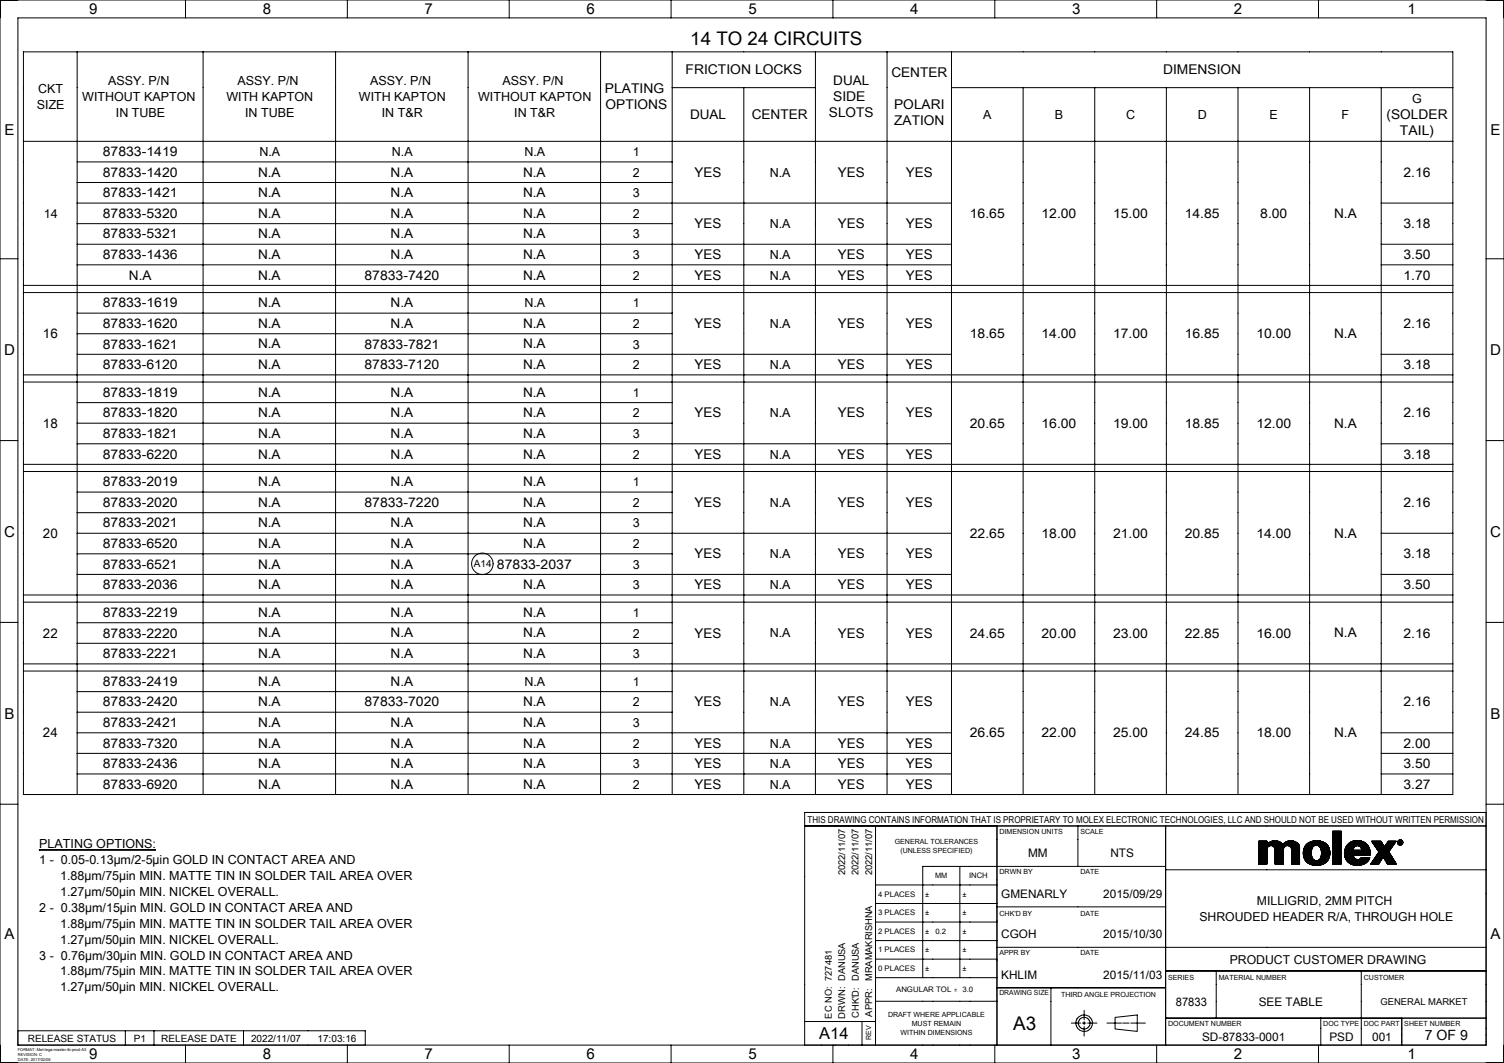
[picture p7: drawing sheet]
<svg xmlns="http://www.w3.org/2000/svg" width="420mm" height="297mm" viewBox="0 0 420 297" stroke-linecap="round" stroke-linejoin="round" font-family="sans-serif">
<g fill="none" stroke="#000" stroke-width=".28">
<path d="M0 0h420v297h-420zM5 5h410v287h-410zM6.5 14.5h399.2v207.5h-399.2zM21.5 14.5v207.5M51.8 0v5M56.7 14.5v207.5M93.7 14.5v207.5M97 0v5M130.7 14.5v207.5M142.2 0v5M167.7 14.5v207.5M187.4 0v5"/>
<path d="M187.7 14.5v207.5M227.7 14.5v207.5M232.6 0v5M247.7 14.5v207.5M265.7 14.5v207.5M277.8 0v5M323 0v5M368.2 0v5M6.5 39.5h399.2M187.7 24.5h40M207.7 24.5v197.5M265.7 24.5h140"/>
<path d="M285.7 24.5v197.5M305.7 24.5v197.5M325.7 24.5v197.5M345.7 24.5v197.5M365.7 24.5v197.5M385.7 24.5v197.5M21.5 45.2h166.2M21.5 51h166.2M21.5 56.7h244.2M385.7 56.7h20M0 72.3h5M6.5 79.7h399.2"/>
<path d="M21.5 62.5h166.2M21.5 68.2h244.2M21.5 74h244.2M385.7 68.2h20M385.7 74h20M415 72.3h5M6.5 81.7h399.2M21.5 99h244.2M21.5 87.5h166.2M21.5 93.2h166.2M385.7 99h20M6.5 104.7h399.2"/>
<path d="M6.5 106.7h399.2M21.5 112.5h166.2M21.5 118.2h166.2M0 123.1h5M6.5 129.7h399.2M6.5 131.7h399.2M21.5 124h244.2M21.5 137.5h166.2M385.7 124h20M415 123.1h5M21.5 143.2h166.2M21.5 149h244.2"/>
<path d="M21.5 154.7h166.2M385.7 149h20M0 173.9h5M6.5 166.2h399.2M6.5 168.2h399.2M21.5 160.5h244.2M21.5 174h166.2M21.5 179.7h166.2M385.7 160.5h20M415 173.9h5M6.5 187.5h399.2M6.5 185.5h399.2"/>
<path d="M21.5 193.2h166.2M21.5 199h166.2M21.5 204.7h244.2M21.5 210.5h244.2M21.5 216.2h244.2M385.7 204.7h20M385.7 210.5h20M385.7 216.2h20M0 224.7h5M11 237.4h32.3v.2h-32.3zM224.7 230.8h190.3M244.5 230.8v61.2"/>
<path d="M301 230.8v11.3M325.5 230.8v53.7h89.5M351.5 237.6l2.3-2.2-2.3 2.3M351.6 235l-.1 .2M351.7 235l-.2 .3M351.9 235l-.4 .4M351.9 235l-.4 .5M352 235l-.5 .6M352.1 235l-.6 .6M352.2 235l-.7 .8M352.3 235l-.8 .9M352.4 235l-.9 .9"/>
<path d="M352.5 235l-1 1.1M352.6 235l-1.1 1.2M352.7 235l-1.2 1.2M352.8 235l-1.3 1.4M352.9 235l-1.4 1.5M353 235l-1.5 1.5M353.1 235l-1.6 1.7M353.3 235l-1.8 1.8M353.4 235l-1.9 2M353.5 235l-2 2.1M353.6 235l-2.1 2.1M353.7 235l-2.2 2.3"/>
<path d="M353.8 235l-2.3 2.3M353.8 237.4a1.14 1.14 0 0 1 1.1-1.1 1.14 1.14 0 0 1 1.2 1.1v4M353.8 237.4v4h-2.3M353.8 239.9l-1.5 1.5M353.8 239.9l-1.6 1.5M353.8 239.7l-1.7 1.7M353.8 239.4l-2 2M353.8 239.3l-2.1 2.1 2.1-2.1M353.8 239.1l-2.3 2.3M353.8 239l-2.3 2.3M353.8 238.8l-2.3 2.4M353.8 238.8l-2.3 2.3"/>
<path d="M353.8 238.7l-2.3 2.3M353.8 238.5l-2.3 2.4M353.8 238.5l-2.3 2.3M353.8 238.4l-2.3 2.3M353.8 238.2l-2.3 2.4M353.8 238.2l-2.3 2.3M353.8 238.1l-2.3 2.3M353.8 238l-2.3 2.3M353.8 237.8l-2.3 2.4 2.3-2.3M353.8 237.7l-2.3 2.3M353.8 237.6l-2.3 2.3M353.8 237.5l-2.3 2.3"/>
<path d="M353.8 237.4l-2.3 2.3M353.8 235.6l-2.3 2.3M353.8 235.5l-2.3 2.4M353.8 235.2l-2.3 2.4M353.8 235.1l-2.3 2.3M353.8 235v.9M353.8 235h-2.3v6.4M353.8 237.3l-2.3 2.3M353.8 235.9l-2.3 2.3M353.8 235.8l-2.3 2.4M353.8 235.7l-2.3 2.3M353.8 237.1l-2.3 2.4"/>
<path d="M353.9 237l-2.4 2.4M353.9 236.9l-2.4 2.4M354.5 235.3l-3 3M354.9 235.1l-3.4 3.4 3.2-3.3M355.1 235.1l-3.6 3.5M355.2 235l-3.7 3.8M355.3 235l-3.8 3.8M355.5 235l-4 3.9M355.6 234.9l-4.1 4.2M355.7 234.9l-4.2 4.2M355.8 234.9l-4.3 4.3M355.9 234.9l-1.5 1.5"/>
<path d="M356 234.9l-1.5 1.4M356.1 234.9l-1.4 1.4M356.2 234.9l-1.4 1.4M356.3 234.9l-1.4 1.4M356.4 234.9l-1.4 1.4M356.4 234.9l-1.3 1.4M356.5 235l-1.3 1.3M356.6 235l-1.3 1.3M356.7 235l-1.3 1.4 1.4-1.4M356.9 235l-1.4 1.4M356.9 235l-1.3 1.5 1.4-1.4M357.1 235.1l-1.5 1.4"/>
<path d="M357.1 235.1l-1.4 1.5M357.2 235.2l-1.4 1.4M357.3 235.2l-1.5 1.5M357.5 235.3l-1.6 1.5M357.5 235.3l-1.5 1.6M357.6 235.4l-1.6 1.6 1.6-1.6M357.7 235.5l-1.7 1.6M357.8 235.5l-1.7 1.7M357.8 235.5l-1.7 1.8M357.9 235.6l-1.8 1.8M358 235.6l-1.9 1.9M358 235.7l-1.9 1.9"/>
<path d="M358 235.7l-1.9 2M358.1 235.8l-2 2M358.1 235.8l-2 2.1M358.2 235.9l-2.1 2.1M358.2 235.9a2.94 2.94 0 0 0-4.4 0M358.4 237.4a1.14 1.14 0 0 1 1.1-1.1 1.14 1.14 0 0 1 1.2 1.1M358.4 237.4v4M358.4 240l-1.5 1.4M358.4 239.9l-1.6 1.5M358.4 239.8l-1.6 1.6M358.4 239.7l-1.8 1.7M358.4 239.4l-2.1 2"/>
<path d="M358.4 239.3l-2.2 2.1M358.4 239.2l-2.2 2.2M358.4 239.1l-2.3 2.3M358.4 239l-2.3 2.4M358.4 238.8l-2.3 2.4 2.3-2.3M358.4 238.7l-2.3 2.4M358.4 238.6l-2.3 2.3M358.4 238.5l-2.3 2.4M358.4 238.4l-2.3 2.4M358.4 238.3l-2.3 2.3M358.4 238.2l-2.3 2.4M358.4 238.1l-2.3 2.4"/>
<path d="M358.4 238l-2.3 2.4M358.4 237.7l-2.3 2.4M358.4 237.6l-2.3 2.4M358.4 237.5l-2.3 2.4M358.4 237.4l-2.3 2.4M358.4 237.3l-2.3 2.4M358.5 237l-2.4 2.6 2.3-2.4M358.6 236.8l-2.5 2.6M358.7 235.5l-2.6 2.6M358.9 235.3l-2.8 2.9M359.2 235.2l-3.1 3.1M359.3 235.1l-3.2 3.3"/>
<path d="M359.5 235.1l-3.4 3.4M359.7 235l-3.6 3.7 3.6-3.7M359.9 235l-3.8 3.8M360 234.9l-3.9 4M360.1 234.9l-4 4.1M360.2 234.9l-4.1 4.2M360.4 234.9l-4.3 4.3M360.4 234.9l-4.3 4.4M360.5 234.9l-1.5 1.5M360.7 234.9l-1.5 1.4M360.7 237.4v4h2.2M360.7 234.9l-1.3 1.4"/>
<path d="M360.8 234.9l-1.4 1.4M360.9 234.9l-1.4 1.4M361 235l-1.3 1.3 1.4-1.3M361.2 235l-1.4 1.3M361.2 235l-1.3 1.3M361.3 235l-1.4 1.3M361.4 235l-1.4 1.4M361.4 235.1l-1.3 1.3M361.5 235.1l-1.3 1.3M361.6 235.1l-1.4 1.4M361.7 235.2l-1.4 1.3M361.7 235.2l-1.4 1.4"/>
<path d="M361.8 235.2l-1.4 1.4M361.9 235.3l-1.5 1.4M361.9 235.3l-1.4 1.5M362 235.3l-1.5 1.5M362 235.4l-1.4 1.5M362.1 235.4l-1.5 1.5M362.2 235.4l-1.6 1.6M362.2 235.5l-1.6 1.6M362.3 235.6l-1.6 1.6M362.4 235.6l-1.7 1.7M362.4 235.7l-1.7 1.8M362.4 235.7a2.94 2.94 0 0 0-4.2 .2"/>
<path d="M362.4 235.7l.5 1.1M362.5 235.7l-1.8 1.8M362.5 235.8l-1.8 1.8M362.6 235.8l-1.9 1.9M362.6 235.8l-1.9 2M362.6 235.9l-1.9 2M362.7 236l-2 2M362.7 236l-2 2.1M362.8 236.1l-2.1 2.1M362.8 236.2l-2.1 2.1M362.8 236.2l-2.1 2.2M362.8 236.3l-2.1 2.2"/>
<path d="M362.9 236.4l-2.2 2.2M362.9 236.5l-2.2 2.2M362.9 236.6l-2.2 2.2M362.9 236.7l-2.2 2.2M362.9 236.8v4.6M362.9 239.9l-1.5 1.5M362.9 239.8l-1.6 1.6M362.9 239.7l-1.7 1.7M362.9 239.6l-1.8 1.8M362.9 239.5l-1.9 1.9M362.9 239.4l-2 2M362.9 239.3l-2.1 2.1"/>
<path d="M362.9 239.2l-2.2 2.2M362.9 239.1l-2.2 2.2M362.9 238.8l-2.2 2.5M362.9 238.7l-2.2 2.3M362.9 238.6l-2.2 2.3M362.9 238.5l-2.2 2.3M362.9 238.4l-2.2 2.3M362.9 238.3l-2.2 2.3M362.9 238.2l-2.2 2.3M362.9 238.1l-2.2 2.3M362.9 238l-2.2 2.3M362.9 237.9l-2.2 2.3"/>
<path d="M362.9 237.8l-2.2 2.3M362.9 237.7l-2.2 2.3M362.9 237.6l-2.2 2.3M362.9 237.5l-2.2 2.3M362.9 237.4l-2.2 2.3M362.9 237.3l-2.2 2.3M362.9 237.2l-2.2 2.3M362.9 237.1l-2.2 2.3M362.9 237l-2.2 2.3M362.9 237l-2.2 2.2M362.9 236.8l-2.2 2.3M362.9 236.7l-2.2 2.3"/>
<path d="M365 235.8l-.3 .3M365.4 235.5l-1 1M365.5 235.4l-1.2 1.2M365.8 235.3l-1.6 1.5M366 235.2l-1.8 1.8M366.1 235.2l-2 1.9M366.2 238.4l-1.8 1.8M366.2 238.3l-1.8 1.9M366.2 238.5l-1.8 1.8M366.2 238.2l-1.9 1.9M366.2 238.1l-1.9 1.9M366.2 238.6l-1.7 1.8 1.7-1.7"/>
<path d="M366.2 238l-1.9 2M366.2 238.8l-1.6 1.7M366.2 237.8l-1.9 2.1M366.2 237.8l-2 2M366.2 238.9l-1.6 1.6M366.2 239l-1.6 1.6M366.3 237.6l-2.1 2.1M366.3 239l-1.6 1.6M366.3 235.1l-2.2 2.2M366.3 239.1l-1.5 1.6 1.5-1.5M366.3 237.4l-2.2 2.2M366.3 239.3l-1.5 1.5"/>
<path d="M366.3 239.4l-1.3 1.5M366.3 237.2l-2.2 2.3M366.4 237.2l-2.3 2.2M366.4 239.6l-1.4 1.4M366.4 239.6l-1.3 1.4M366.4 237a3.1 3.1 0 0 0 .5 3.3 1.42 1.42 0 0 0 1.5-.1 1.42 1.42 0 0 0 .6-1.4l-.2-1.8M366.4 237a1.26 1.26 0 0 1 1.2-.8 1.26 1.26 0 0 1 1.2 .8M366.4 237l-2.3 2.4M366.4 235.1l-2.4 2.3M366.5 239.7l-1.4 1.3M366.5 235l-2.5 2.5M366.6 236.7l-2.5 2.6"/>
<path d="M366.6 239.9l-1.3 1.2M366.6 240l-1.2 1.2 1.2-1.2M366.7 235l-2.7 2.7M366.8 235l-2.8 2.8M366.9 234.9l-2.9 3M367 234.9l-3 3.1M367.1 234.9l-3.2 3.2M367.2 234.9l-3.3 3.3M367.4 234.9l-3.5 3.4M367.4 234.9l-3.5 3.5M367.5 236.2l1.2-1.2-1.3 1.2M367.6 234.9l-3.7 3.6"/>
<path d="M367.7 234.9l-3.8 3.7M367.7 234.9l-3.7 3.8M367.9 234.9l-3.9 3.9M368 234.9l-4 4M368.1 234.9l-4.1 4.1M368.3 234.9l-4.3 4.3M368.4 234.9l-1.5 1.5M368.5 235l-1.3 1.2M368.6 235l-1.3 1.2M368.8 235l-1.2 1.2M368.9 239.4l2.3-2.3-2.4 2.4M368.9 235.1l-1.2 1.1"/>
<path d="M368.9 235.1l-1 1.1 1.1-1.1M369 239l2.1-2.1-2.2 2.2M369 237.9l1.7-1.7-1.7 1.8M369.1 235.1l-1.1 1.1M369.2 235.1l-1.1 1.1M369.3 235.2l-1.2 1.1M369.3 235.2l-1.1 1.1M369.4 235.2l-1.1 1.1M369.5 235.3l-1.2 1.1M369.5 235.3l-1.1 1.1M369.6 235.3l-1.2 1.2M369.7 235.4l-1.2 1.1"/>
<path d="M369.7 235.4l-1.1 1.2M369.8 235.4l-1.2 1.2M369.9 235.5l-1.3 1.2M369.9 235.5l-1.2 1.3M370 235.5l-1.3 1.3M370.1 235.6l-1.4 1.3M370.1 235.6l-1.3 1.3M370.1 235.6l.8 .9M370.1 235.6a3.9 3.9 0 0 0-6.1 1.9v1.7l.4 1M370.2 235.6l-1.4 1.4M370.2 235.7l-1.4 1.4M370.3 235.7l-1.5 1.4"/>
<path d="M370.3 235.8l-1.4 1.4M370.4 235.8l-1.5 1.5M370.4 235.9l-1.5 1.5M370.5 235.9l-1.6 1.6M370.5 235.9l-1.5 1.7M370.6 236l-1.6 1.6M370.6 236l-1.6 1.7M370.7 236.1l-1.7 1.7M370.8 236.3l-1.8 1.8M370.8 236.3l-1.8 1.9M370.9 236.4l-1.9 1.9M370.9 236.5l-1.9 1.9"/>
<path d="M370.9 236.5l.5 1.6-.1 1.1-.4 1M371 236.6l-2 2M371 236.7l-2 1.9M371 236.7l-2 2.1M371 240l-1.3 1.3M371.1 236.8l-2.1 2.1M371.1 239.8l-1.7 1.7M371.2 237l-2.3 2.3M371.2 239.7l-1.9 1.8M371.2 239.5l-2.1 2.1M371.2 237.2l-2.4 2.5M371.3 237.3l-2.6 2.6"/>
<path d="M371.3 237.4l-4.4 4.3M371.3 239.3l-2.3 2.3M371.3 237.4l-4.3 4.4M371.3 239.2l-2.4 2.4M371.3 239.1l-2.6 2.6M371.3 237.7l-4.1 4.1M371.3 238.9l-2.7 2.8M371.4 237.8l-4 4M371.4 238.9l-2.9 2.8M371.4 237.9l-4 3.9M371.4 238.7l-3.1 3.1M371.4 238l-3.9 3.8"/>
<path d="M371.4 238.1l-3.8 3.7M371.4 238.6l-3.2 3.2M371.4 238.1l-3.7 3.7M371.4 238.5l-3.3 3.3M371.4 238.4l-3.4 3.4M372.2 239.7l2.3-2.2-2.3 2.4M372.2 238.1l2.3-2.3-2.3 2.4M372.2 236.4l2.3-2.3-2.3 2.4M372.2 233.7l1.5-1.5-1.5 1.6M372.2 232.2v.2l.1-.2M372.4 232.2l-.2 .2M372.5 232.2l-.3 .4"/>
<path d="M372.6 232.2l-.4 .5M372.7 232.2l-.5 .5M372.8 232.2l-.6 .7M372.9 232.2l-.7 .8M373 232.2l-.8 .8M373.1 232.2l-.9 1M373.2 232.2l-1 1.1M373.3 232.2l-1.1 1.1M373.4 232.2l-1.2 1.2M373.4 232.2l-1.2 1.3M373.6 232.2l-1.4 1.4M373.9 232.2l-1.7 1.7"/>
<path d="M374 232.2l-1.8 1.8M374 232.2l-1.8 1.9M374.2 232.2l-2 2M374.3 232.2l-2.1 2.1M374.3 232.2l-2.1 2.2M374.5 232.2l-2.3 2.3M374.5 232.2h-2.3v9.2M374.5 232.2v9.2M374.5 240l-1.5 1.4M374.5 239.9l-1.6 1.5M374.5 239.7l-1.7 1.7M374.5 239.7l-1.8 1.7"/>
<path d="M374.5 239.6l-1.9 1.8M374.5 239.4l-2 2M374.5 239.4l-2.1 2M374.5 239.3l-2.2 2.1M374.5 239.1l-2.3 2.3M374.5 239l-2.3 2.4M374.5 238.8l-2.3 2.4M374.5 238.8l-2.3 2.3M374.5 238.7l-2.3 2.4M374.5 238.6l-2.3 2.3M374.5 238.5l-2.3 2.4M374.5 238.4l-2.3 2.4"/>
<path d="M374.5 238.3l-2.3 2.3M374.5 238.2l-2.3 2.4M374.5 238.1l-2.3 2.4M374.5 238l-2.3 2.3M374.5 237.9l-2.3 2.4M374.5 237.8l-2.3 2.4M374.5 237.7l-2.3 2.3M374.5 237.6l-2.3 2.4M374.5 237.3l-2.3 2.4M374.5 237.2l-2.3 2.4M374.5 237.1l-2.3 2.3M374.5 237l-2.3 2.4"/>
<path d="M374.5 236.9l-2.3 2.4M374.5 236.8l-2.3 2.3M374.5 236.7l-2.3 2.4M374.5 236.6l-2.3 2.4M374.5 236.5l-2.3 2.4M374.5 236.4l-2.3 2.4M374.5 236.2l-2.3 2.5 2.3-2.4M374.5 236.1l-2.3 2.4M374.5 236l-2.3 2.4M374.5 235.9l-2.3 2.4M374.5 235.6l-2.3 2.4M374.5 235.5l-2.3 2.4"/>
<path d="M374.5 235.4l-2.3 2.4M374.5 235.3l-2.3 2.4M374.5 235.2l-2.3 2.4M374.5 235.1l-2.3 2.4M374.5 235l-2.3 2.4M374.5 234.9l-2.3 2.4M374.5 234.8l-2.3 2.4M374.5 234.7l-2.3 2.4M374.5 234.5l-2.3 2.5 2.3-2.4M374.5 234.4l-2.3 2.4M374.5 234.4l-2.3 2.3M374.5 234.2l-2.3 2.4"/>
<path d="M374.5 233.9l-2.3 2.4M374.5 233.8l-2.3 2.4M374.5 233.8l-2.3 2.3M374.5 233.6l-2.3 2.4M374.5 233.5l-2.3 2.4M374.5 233.5l-2.3 2.3M374.5 233.3l-2.3 2.4M374.5 233.2l-2.3 2.4M374.5 233.2l-2.3 2.3M374.5 233l-2.3 2.4M374.5 232.9l-2.3 2.4M374.5 232.9l-2.3 2.3"/>
<path d="M374.5 232.7l-2.3 2.4M374.5 232.7l-2.3 2.3M374.5 232.6l-2.3 2.3M374.5 232.4l-2.3 2.4M374.5 232.4l-2.3 2.3M374.5 232.3l-2.3 2.3M375.4 238.7l3.9-3.8-3.9 3.8M375.5 238.8l.4 1.3M375.7 236.9l-.2 1.9M376.8 235.5l-.7 .7M377.2 235.3l-1.3 1.2M377.3 235.2l-1.5 1.5"/>
<path d="M377.5 235.1l-1.8 1.8M377.7 235.1l-2 2M377.8 235l-2.2 2.2M377.9 237.4l-2.2 2.3M377.9 237.5l-2.2 2.3 2.3-2.2M377.9 237.3l-2.2 2.3M377.9 239l-1.6 1.7M377.9 239.1l-1.6 1.6M377.9 235l-2.3 2.3M378 237.2l-2.4 2.4M378 239.2l-1.6 1.6M378 239.3l-1.6 1.5"/>
<path d="M378 237l-2.4 2.5M378 239.4l-1.5 1.5M378.1 236.9l-2.5 2.5M378.1 239.5l-1.5 1.5M378.1 234.9l-2.6 2.6M378.1 237.6l-2.3 2.3M378.1 239.6l-1.4 1.4M378.2 234.9l-2.7 2.7M378.2 236.7a1.14 1.14 0 0 1 1.4-.3 1.14 1.14 0 0 1 .6 1.2h-2.3zM378.2 237.6l-2.4 2.4 2.5-2.4M378.3 239.8l-1.5 1.4M378.3 239.8l-1.3 1.4 1.4-1.3"/>
<path d="M378.3 234.9l-2.8 2.8M378.4 234.9l-2.9 2.9M378.4 237.6l-2.5 2.5M378.5 237.6l-2.6 2.6M378.5 234.9l-3 3.1M378.6 240l-1.6 1.3M378.6 237.6l-2.7 2.6M378.7 234.9l-3.3 3.2M378.7 237.6l-2.7 2.7M378.7 234.8l-3.3 3.3M378.8 237.6l-2.8 2.8M378.9 234.8l-3.5 3.5"/>
<path d="M378.9 237.6l-2.8 2.9 2.9-2.9M379 238.9l2.8-2.8-2.8 2.8M379 234.8l-3.6 3.6M379.1 237.6l-2.9 2.9M379.2 234.8l-3.8 3.8M379.2 237.6l-3 3M379.3 237.6l-3.1 3M379.4 237.6l-1.3 1.3M379.4 234.9l-3.9 3.9M379.5 237.6l-1.4 1.3M379.6 238.9l2.5-2.5-2.5 2.5M379.6 234.9l-4.1 4.1"/>
<path d="M379.7 234.9l-4.2 4.2M379.8 237.6l-1.6 1.3M379.8 234.9l-4.3 4.3M379.9 234.9l-4.4 4.3M379.9 237.6l-1.4 1.3M380 235l-4.4 4.3M380 237.6l-1.3 1.3M380 235l-1.4 1.4M380 236.8l1.3-1.2-1.2 1.3M380.1 235l-1.4 1.4M380.1 237.6l-1.4 1.3M380.1 239.6l-.4 .4-.5 .2"/>
<path d="M380.1 239.6h2.4M380.2 239.6l-.1 .1M380.2 235l-1.4 1.3M380.2 235a3.6 3.6 0 0 0-4.5 1.9M380.2 235a3.7 3.7 0 0 1 2.5 3.9h-4.8a1.27 1.27 0 0 0 1.3 1.3M380.2 239.6l-2.1 2.1M380.2 235l-1.2 1.3M380.3 235.1l-1.3 1.2M380.3 239.6l-2.1 2.1M380.4 235.1l-1.2 1.2M380.5 235.1l-1.2 1.2M380.5 239.6l-2.2 2.1"/>
<path d="M380.5 239.6l-2.1 2.1M380.6 235.2l-1.2 1.1M380.6 239.6l-2.2 2.1M380.7 235.2l-1.2 1.2 1.3-1.2M380.8 239.6l-2.3 2.1M380.8 239.6l-2.1 2.2M380.8 235.3l-1.2 1.1M380.9 235.3l-1.2 1.2 1.3-1.2M380.9 239.6l-2.2 2.2M381 235.4l-1.2 1.1M381.1 239.6l-2.3 2.2M381.1 235.4l-1.2 1.2"/>
<path d="M381.1 239.6l-2.2 2.2M381.1 235.4l-1.2 1.3M381.2 235.5l-1.2 1.3 1.2-1.3M381.2 238.9l1.4-1.3-1.3 1.3M381.2 239.6l-2.2 2.2M381.3 239.6l-2.2 2.2M381.4 235.6l-1.3 1.3M381.4 239.6l-2.2 2.2M381.5 235.7l-1.4 1.3M381.5 235.7l-1.3 1.4M381.5 239.6l-2.2 2.2M381.6 235.8l-1.4 1.4"/>
<path d="M381.6 239.6l-2.2 2.2M381.6 235.8l-1.4 1.6M381.7 239.6l-2.2 2.2M381.8 236l-3 2.9M381.8 239.6l-2.2 2.1M381.9 236.1l-2.8 2.8M381.9 239.6l-2.1 2.1M381.9 236.2l-2.6 2.7M382 236.2l-2.7 2.7M382 236.3l-2.6 2.6M382 239.6l-2.2 2.1M382.1 236.5l-2.4 2.4"/>
<path d="M382.1 239.6l-2.1 2.1M382.2 236.5l-2.4 2.4M382.2 236.6l-2.3 2.3M382.2 239.6l-2.1 2.1M382.2 236.7l-2.1 2.2 2.2-2.2M382.3 236.8l-2.1 2.1M382.3 239.6l-2.1 2M382.3 236.9l-2 2M382.3 236.9l-1.9 2M382.4 237l-1.9 1.9M382.4 237.1l-1.8 1.8M382.4 237.1l-1.7 1.8"/>
<path d="M382.4 239.6l-2 2M382.5 239.8l-1.7 1.6M382.5 237.2l-1.7 1.7M382.5 237.3l-1.6 1.6M382.5 239.6l-2 1.9M382.5 239.6l-1.9 1.9M382.5 237.4l-1.5 1.5M382.5 239.6a3.4 3.4 0 0 1-3.9 2.2M382.5 237.5l-1.4 1.4M382.6 237.7l-1.2 1.2M382.6 237.8l-1.1 1.1M382.6 237.8l-1 1.1"/>
<path d="M382.6 237.9l-.8 1 .9-.9M382.7 238.1l-.8 .8M382.7 238.2l-.7 .7M382.7 238.3l-.6 .6M382.7 238.4l-.5 .5M382.7 238.5l-.4 .4M382.7 238.5l-.3 .4M382.7 238.6l-.2 .3M382.7 238.8v.1M382.7 238.7l-.1 .2 .1-.1M383 235l2.1 3-2.3 3.4M383 235h2.6l1 1.6"/>
<path d="M383.1 235v.1M383.2 235l-.1 .1M383.3 235l-.1 .2 .1-.2M383.4 235l-.2 .2M383.5 235l-.3 .3M383.6 235l-.3 .4M383.7 235l-.4 .4M383.7 236l1.1-1-1.1 1.1M383.8 235l-.4 .5 .4-.5M383.9 235l-.5 .5M384 235l-.6 .6M384.1 236.5l1.5-1.5-1.5 1.6"/>
<path d="M384.1 235l-.6 .7 .7-.7M384.2 236.7l1.5-1.5-1.5 1.6M384.3 235l-.7 .8M384.4 235l-.8 .9M384.4 237.1l1.6-1.5-1.5 1.5M384.5 235l-.9 .9M384.6 235l-.9 1M384.9 235l-1.1 1.1M385 235l-1.2 1.2M385.1 235l-1.2 1.2M385.2 235l-1.3 1.3M385.3 235l-1.3 1.4 1.4-1.4"/>
<path d="M385.5 235l-1.5 1.5M385.7 235.1l-1.5 1.6M385.8 235.3l-1.5 1.5M385.8 235.4l-1.5 1.5M385.9 235.4l-1.5 1.6M385.9 235.5l-1.5 1.5M386 235.7l-1.4 1.6M386.1 239.7l-1.7 1.7M386.1 235.8l-1.5 1.6M386.2 235.9l-1.5 1.5M386.2 239.6l-1.9 1.8M386.2 236l-1.5 1.5 1.5-1.5"/>
<path d="M386.3 236.1l-1.5 1.5M386.3 236.1l-1.5 1.6M386.4 236.2l-1.5 1.5M386.4 236.3l-1.5 1.5M386.4 236.3l-1.4 1.6 1.5-1.5M386.5 236.4l-1.5 1.6M386.5 236.5l-1.5 1.6M386.6 236.6l-1.7 1.7M387.7 235h2.2l-2.1 3 2.1 3.4M387.7 235l-1.1 1.6M387.7 235v.1M387.8 235l-.3 .3"/>
<path d="M387.8 235l-.4 .5M387.9 238l-1.5 1.6 1.5-1.5M387.9 237.9l-1.6 1.6M387.9 238.2l-1.4 1.5M387.9 235l-.8 .9M388 238.2l-1.5 1.5M388 238.3l-1.5 1.5M388 237.7l-1.7 1.7M388 238.3l-1.4 1.6M388.1 235l-1.3 1.3M388.1 238.4l-1.5 1.5M388.1 238.5l-1.5 1.5"/>
<path d="M388.1 235l-1.4 1.5M388.2 238.5l-1.5 1.7M388.2 235l-3.6 3.6M388.3 238.7l-1.5 1.6M388.3 237.3l-4.1 4.1M388.3 238.8l-1.5 1.5M388.3 238.8l-1.4 1.6M388.4 235l-4 4M388.4 238.9l-1.5 1.6M388.4 235l-4.1 4.2M388.4 239l-1.5 1.5M388.5 239l-1.5 1.6"/>
<path d="M388.5 239.1l-1.5 1.5M388.5 235l-4.5 4.5M388.6 236.9l-4.5 4.5M388.6 239.3l-1.5 1.6 1.6-1.6M388.7 235l-4.9 4.9M388.7 239.4l-1.5 1.5M388.7 235l-5 5.1M388.7 239.5l-1.5 1.5M388.7 236.7l-4.7 4.7M388.8 239.5l-1.5 1.6M388.8 239.6l-1.5 1.5M388.8 235l-5.4 5.5"/>
<path d="M388.9 239.8l-1.5 1.6 1.6-1.6M389 235l-5.8 5.8M389 239.9l-1.5 1.5M389 236.3l-5.1 5.1M389 235l-6 6M389.1 235l-6.3 6.4M389.2 235l-6.4 6.4M389.3 235.9l-5.5 5.5M389.3 235l-6.4 6.4M389.4 235.7l-5.7 5.7M389.4 235l-6.4 6.4M389.5 235l-6.3 6.4 6.4-6.4"/>
<path d="M389.7 235.3l-6.1 6.1M389.7 235l-6.4 6.4M390.3 235.4h.1M390.3 235.5h.1M390.3 235.5v.1M390.3 235.6h.1M390.4 235.7h.1M390.4 235.6h-.1M390.4 235.1l-.1 .2M390.4 235.7v.1M390.4 235.8l.1 .1M390.4 235v.1"/>
<path d="M390.5 234.8v.1M390.5 235.9h.1M390.6 235.9v.1M390.6 236h.1M390.7 236h.1M390.7 234.7l-.1 .1M390.7 235h.5M390.7 235v.7M390.7 235.7l.2-.1-.2 .1M390.7 236v.1M390.8 235l-.1 .1M390.8 236l-.1 .1"/>
<path d="M390.8 236.1h.1M390.9 235.2v.2M390.9 235.4h.2M390.9 235.2h.2M390.9 235.7h-.1M390.9 235.6l-.1 .1M390.9 235.3l-.2 .2M390.9 235.2l-.2 .2 .2-.1M390.9 235l-.2 .2M390.9 234.7h-.1M390.9 236.1h.1M390.9 235l-.2 .3"/>
<path d="M391 234.7h-.1M391 236.1h-.1M391 235.4l-.3 .2M391 235l-.1 .2M391 234.7h.1M391 235.5l.3-.3-.2 .3M391.1 235.5h.1M391.1 235.5l-.4 .2M391.1 234.7h-.1M391.1 235.2v.2M391.1 235.4h-.1M391.1 234.7h.1"/>
<path d="M391.1 235.2l.2-.1-.1 .1M391.1 235l-.2 .2M391.2 235.5v.2M391.2 235l.1 .2-.1 .2M391.2 235.7h.2M391.2 235l-.1 .2M391.2 235.4l.1 .1M391.2 235.4l-.1 .1M391.2 234.7h.1M391.2 236.1h-.2M391.3 235.4l-.1 .1M391.3 234.7h.1"/>
<path d="M391.3 235.1l-.1 .2M391.3 235.6v.1M391.3 235.5v.1M391.3 235.6l-.1 .1M391.3 235.5l-.1 .1M391.3 235.7h.1M391.3 235.7h-.1M391.3 235.3l-.1 .1M391.3 236v.1M391.4 235.7h.1M391.4 234.7l-.1 .1M391.4 234.8h.1"/>
<path d="M391.5 234.9h.1M391.6 234.9h-.1M391.6 234.9h.1M391.6 235h.1M391.7 235.7l-.3 .3M391.7 235.1v.1M391.7 235.1h.1M391.7 235.2h.1M391.7 235.3h.1M391.8 235.3l-.1 .1M391.8 235.4l-.1 .3M415 227h-190.3v65"/>
<path d="M415 224.7h5M244.5 247.3h33.9M244.5 252.4h33.9M244.5 257.6h33.9M268 242.1v31.1M278.4 253.4h47.1M325.5 243h89.5M325.5 242.1h-67.8v31.1M351.9 241.4l1.9-1.8-1.8 1.8M353.8 241.4h-.1M353.8 241.3l-.1 .1M353.8 241.2l-.3 .2"/>
<path d="M353.8 241.1l-.3 .3M353.8 240.9l-.4 .5 .4-.4M353.8 240.8l-.6 .6M353.8 240.8l-.7 .6M353.8 240.6l-.8 .8M353.8 240.5l-.9 .9 .9-.9M353.8 240.3l-1.1 1.1M353.8 240.2l-1.2 1.2M353.8 240.2l-1.3 1.2M353.8 240l-1.4 1.4M356.1 241.4h2.3M356.1 240.2l2.3-2.3-2.3 2.4"/>
<path d="M356.5 241.4l1.9-1.8-1.9 1.8M358.1 241.4l.3-.2-.2 .2M358.4 241.4h.1M358.4 241.3l-.1 .1M358.4 241.1l-.4 .3M358.4 240.9l-.5 .5M358.4 240.9l-.6 .5M358.4 240.8l-.7 .6M358.4 240.6l-.8 .8M358.4 240.6l-.9 .8M358.4 240.5l-1 .9M358.4 240.3l-1.1 1.1"/>
<path d="M358.4 240.3l-1.2 1.1M358.4 240.2l-1.3 1.2M358.4 240l-1.4 1.4M362.9 241.4h.1M362.9 241.3l-.1 .1M362.9 241.2l-.3 .2M362.9 241.1l-.3 .3M362.9 241l-.4 .4M362.9 240.9l-.5 .5M362.9 240.8l-.6 .6M362.9 240.7l-.7 .7M362.9 240.5l-.9 .9"/>
<path d="M362.9 240.4l-1 1M362.9 240.3l-1.1 1.1M362.9 240.2l-1.2 1.2M362.9 240.1l-1.3 1.3M362.9 240l-1.4 1.4M365.2 241.1l1.3-1.3-1.3 1.3M365.9 241.5l1.2-1.1-1.1 1.1M366 241.5l1.2-1.1-1.1 1.1M366.7 240.1l-1.2 1.2M366.7 240.1l-1.1 1.2M366.8 240.2l-1.2 1.1M366.9 240.2l-1.2 1.2"/>
<path d="M366.9 240.3l-1.1 1.1M367 240.3l-1.2 1.1M367.1 241.8l4.2-4.2-4.2 4.2M367.3 240.4l-1.1 1.2M367.4 240.5l-1.1 1.1M367.5 240.5l-1.2 1.1M367.6 240.5l-1.2 1.1M367.7 240.5l-1.2 1.2M367.9 241.8l3.5-3.5-3.6 3.5M367.9 240.4l-1.3 1.3 1.2-1.2M368.1 240.4l-1.4 1.3M368.3 240.3l-1.5 1.4"/>
<path d="M370.8 240.3l-.7 .8M370.9 240.2l-1 1M370.9 240.2a4.1 4.1 0 0 1-6.5 0M372.2 241.4h2.3M373.8 241.4l.7-.6-.6 .6M374.5 241.4h.1M374.5 241.4h-.1M374.5 241.3l-.1 .1M374.5 241.2l-.3 .2M374.5 241.1l-.3 .3M374.5 241.1l-.4 .3M374.5 240.9l-.5 .5"/>
<path d="M374.5 240.6l-.8 .8M374.5 240.6l-.9 .8M374.5 240.5l-1 .9M374.5 240.3l-1.1 1.1M374.5 240.3l-1.2 1.1M374.5 240.2l-1.3 1.2M374.5 240l-1.4 1.4M375.9 240.1l1.1 1.2 1.6 .5M376.7 241.1l1.5-1.4-1.4 1.4M377.6 241.5l1.4-1.3-1.4 1.4M378.6 240l-1.4 1.4M378.7 240.1l-1.4 1.3"/>
<path d="M378.8 240.1l-1.5 1.3M378.8 240.1l-1.4 1.4M378.9 240.1l-1.4 1.4M379.2 240.2l-1.5 1.4M379.3 240.2l-1.5 1.4M379.5 240.1l-1.6 1.6 1.5-1.5M379.7 240l-1.7 1.7M382.1 240.6l-.5 .4M382.2 240.4l-.8 .8M382.3 240.1l-1.2 1.2M382.4 240l-1.4 1.4M382.8 241.4h2.2l1.3-2 1.2 2"/>
<path d="M383.4 241.4l6.5-6.4-6.4 6.4M385.1 241.3l-.1 .1M385.2 241.1l-.3 .3M385.4 240.8l-.6 .6 .5-.4M385.6 240.5l-.9 .9M385.7 240.4l-1.1 1M385.9 240l-1.4 1.4M387 240.7l1.6-1.5-1.5 1.6M387.3 241.2l1.6-1.5-1.5 1.5M387.5 241.4h2.4M387.7 241.4l1.4-1.3-1.4 1.3M388 241.4l1.2-1.2-1.2 1.2"/>
<path d="M388.7 241.4l.8-.7-.7 .7M389.1 241.4l.5-.5-.4 .5M389.1 240.1l-1.3 1.3M389.3 240.3l-1.2 1.1M389.3 240.4l-1 1M389.3 241.4l.4-.3-.2 .3M389.4 240.5l-1 .9M389.4 240.6l-.8 .8M389.6 240.8l-.7 .6M389.6 240.9l-.6 .5M389.7 241l-.5 .4M389.7 241l-.4 .4"/>
<path d="M389.8 241.2l-.2 .2M389.8 241.3l-.1 .1M389.9 241.3l-.2 .1M389.9 241.4h.1M244.5 262.8h33.9M244.5 268h33.9M244.5 273.2h33.9M244.5 279.8h33.9M278.4 264.7h136.6M278.4 276h47.1M293.5 276v16M325.5 271.3h89.5"/>
<path d="M339.6 271.3v13.2M380.1 271.3v20.7M5 288h97v4M35 288v4M43 288v4M51.8 292v5M68 288v4M97 292v5M142.2 292v5M187.4 292v5M224.7 285.4h19.8M232.6 292v5"/>
<path d="M240.7 285.4v6.6M277.8 292v5M299.2 285.8h2.6M302.3 285.8h.9M302.7 282.3v2.6M302.7 285.5v.8M302.7 286.8v2.7M303.7 285.8h2.6M309.1 285.8h4.1M311.4 284.3l6.2-.7v4.6l-6.2-.7zM313.5 285.8h1.8M315.8 285.8h4.1"/>
<path d="M323 292v5M325.5 292v-61.2h-47.1v61.2M368.2 292v5M368.8 284.5v7.5M391.4 284.5v7.5"/>
<circle cx="134.7" cy="157.5" r="3"/>
<circle cx="391" cy="235.4" r=".73"/>
<circle cx="391" cy="235.4" r=".7"/>
<circle cx="302.7" cy="285.8" r="2.34"/>
<circle cx="302.8" cy="285.8" r="1.64"/>
</g>
<text font-size="5.3" x="282.9" y="287.8">A3</text>
<text font-size="5.2" x="192.8" y="12.4">14 TO 24 CIRCUITS</text>
<text font-size="4.6" x="228.8" y="290.4">A14</text>
<g font-size="4.2">
<text x="24.9" y="4">9</text>
<text x="73.4" y="4">8</text>
<text x="118.6" y="4">7</text>
<text x="163.8" y="4">6</text>
<text x="209" y="4">5</text>
<text x="254.2" y="4">4</text>
<text x="299.4" y="4">3</text>
<text x="344.6" y="4">2</text>
<text x="393.1" y="4">1</text>
<text x="1.3" y="37.7">E</text>
<text x="416.3" y="37.7">E</text>
<text x="1.1" y="99.2">D</text>
<text x="416.1" y="99.2">D</text>
<text x="1.1" y="150">C</text>
<text x="416.1" y="150">C</text>
<text x="1.3" y="200.8">B</text>
<text x="416.3" y="200.8">B</text>
<text x="1.3" y="262.4">A</text>
<text x="416.3" y="262.4">A</text>
<text x="24.9" y="296">9</text>
<text x="73.4" y="296">8</text>
<text x="118.6" y="296">7</text>
<text x="163.8" y="296">6</text>
<text x="209" y="296">5</text>
<text x="254.2" y="296">4</text>
<text x="299.4" y="296">3</text>
<text x="344.6" y="296">2</text>
<text x="393.1" y="296">1</text>
</g>
<text font-size="3.9" x="397.9" y="290.6">7 OF 9</text>
<g font-size="3.8">
<text x="191.4" y="20.8">FRICTION LOCKS</text>
<text x="248.9" y="21.6">CENTER</text>
<text x="324.8" y="20.8">DIMENSION</text>
<text x="168.9" y="26">PLATING</text>
<text x="232.7" y="28.2">SIDE</text>
<text x="169.1" y="30.5">OPTIONS</text>
<text x="209.9" y="33.3">CENTER</text>
<text x="231.5" y="32.7">SLOTS</text>
<text x="249.7" y="30.5">POLARI</text>
<text x="249.7" y="34.9">ZATION</text>
<text x="387.2" y="33.3">(SOLDER</text>
<text x="390.9" y="37.7">TAIL)</text>
</g>
<g font-size="3.7">
<text x="232.7" y="23.8">DUAL</text>
<text x="192.7" y="33.2">DUAL</text>
<text x="28.7" y="43.6">87833-1419</text>
<text x="28.7" y="49.4">87833-1420</text>
<text x="72.1" y="49.4">N.A</text>
<text x="109.1" y="49.4">N.A</text>
<text x="146.1" y="49.4">N.A</text>
<text x="194" y="49.4">YES</text>
<text x="234" y="49.4">YES</text>
<text x="253" y="49.4">YES</text>
<text x="391.9" y="49.4">2.16</text>
<text x="28.7" y="55.1">87833-1421</text>
<text x="72.1" y="55.1">N.A</text>
<text x="109.1" y="55.1">N.A</text>
<text x="146.1" y="55.1">N.A</text>
<text x="28.7" y="60.9">87833-5320</text>
<text x="72.1" y="60.9">N.A</text>
<text x="109.1" y="60.9">N.A</text>
<text x="146.1" y="60.9">N.A</text>
<text x="194" y="63.8">YES</text>
<text x="234" y="63.8">YES</text>
<text x="253" y="63.8">YES</text>
<text x="270.8" y="60.9">16.65</text>
<text x="290.8" y="60.9">12.00</text>
<text x="310.8" y="60.9">15.00</text>
<text x="330.8" y="60.9">14.85</text>
<text x="351.9" y="60.9">8.00</text>
<text x="372.6" y="60.9">N.A</text>
<text x="391.9" y="63.7">3.18</text>
<text x="28.7" y="66.6">87833-5321</text>
<text x="72.1" y="66.6">N.A</text>
<text x="109.1" y="66.6">N.A</text>
<text x="146.1" y="66.6">N.A</text>
<text x="28.7" y="72.4">87833-1436</text>
<text x="72.1" y="72.4">N.A</text>
<text x="109.1" y="72.4">N.A</text>
<text x="146.1" y="72.4">N.A</text>
<text x="194" y="72.4">YES</text>
<text x="234" y="72.4">YES</text>
<text x="253" y="72.4">YES</text>
<text x="391.9" y="72.4">3.50</text>
<text x="36" y="78.1">N.A</text>
<text x="72.1" y="78.1">N.A</text>
<text x="101.8" y="78.1">87833-7420</text>
<text x="146.1" y="78.1">N.A</text>
<text x="194" y="78.1">YES</text>
<text x="234" y="78.1">YES</text>
<text x="253" y="78.1">YES</text>
<text x="391.9" y="78.1">1.70</text>
<text x="28.7" y="85.9">87833-1619</text>
<text x="72.1" y="85.9">N.A</text>
<text x="109.1" y="85.9">N.A</text>
<text x="12" y="94.5">16</text>
<text x="28.7" y="91.6">87833-1620</text>
<text x="72.1" y="91.6">N.A</text>
<text x="109.1" y="91.6">N.A</text>
<text x="146.1" y="91.6">N.A</text>
<text x="194" y="91.6">YES</text>
<text x="234" y="91.6">YES</text>
<text x="253" y="91.6">YES</text>
<text x="270.8" y="94.5">18.65</text>
<text x="290.8" y="94.5">14.00</text>
<text x="310.8" y="94.5">17.00</text>
<text x="330.8" y="94.5">16.85</text>
<text x="350.8" y="94.5">10.00</text>
<text x="372.6" y="94.5">N.A</text>
<text x="391.9" y="91.6">2.16</text>
<text x="28.7" y="97.4">87833-1621</text>
<text x="72.1" y="97.4">N.A</text>
<text x="101.8" y="97.4">87833-7821</text>
<text x="146.1" y="97.4">N.A</text>
<text x="28.7" y="103.1">87833-6120</text>
<text x="72.1" y="103.1">N.A</text>
<text x="101.8" y="103.1">87833-7120</text>
<text x="146.1" y="103.1">N.A</text>
<text x="194" y="103.1">YES</text>
<text x="234" y="103.1">YES</text>
<text x="253" y="103.1">YES</text>
<text x="391.9" y="103.1">3.18</text>
<text x="28.7" y="110.9">87833-1819</text>
<text x="72.1" y="110.9">N.A</text>
<text x="109.1" y="110.9">N.A</text>
<text x="146.1" y="110.9">N.A</text>
<text x="12" y="119.5">18</text>
<text x="28.7" y="116.6">87833-1820</text>
<text x="72.1" y="116.6">N.A</text>
<text x="109.1" y="116.6">N.A</text>
<text x="146.1" y="116.6">N.A</text>
<text x="194" y="116.6">YES</text>
<text x="234" y="116.6">YES</text>
<text x="253" y="116.6">YES</text>
<text x="270.8" y="119.5">20.65</text>
<text x="290.8" y="119.5">16.00</text>
<text x="310.8" y="119.5">19.00</text>
<text x="330.8" y="119.5">18.85</text>
<text x="350.8" y="119.5">12.00</text>
<text x="372.6" y="119.5">N.A</text>
<text x="391.9" y="116.6">2.16</text>
<text x="28.7" y="122.4">87833-1821</text>
<text x="72.1" y="122.4">N.A</text>
<text x="109.1" y="122.4">N.A</text>
<text x="146.1" y="122.4">N.A</text>
<text x="28.7" y="128.1">87833-6220</text>
<text x="72.1" y="128.1">N.A</text>
<text x="109.1" y="128.1">N.A</text>
<text x="146.1" y="128.1">N.A</text>
<text x="194" y="128.1">YES</text>
<text x="234" y="128.1">YES</text>
<text x="253" y="128.1">YES</text>
<text x="391.9" y="128.1">3.18</text>
<text x="28.7" y="135.9">87833-2019</text>
<text x="72.1" y="135.9">N.A</text>
<text x="109.1" y="135.9">N.A</text>
<text x="146.1" y="135.9">N.A</text>
<text x="28.7" y="141.6">87833-2020</text>
<text x="72.1" y="141.6">N.A</text>
<text x="101.8" y="141.6">87833-7220</text>
<text x="146.1" y="141.6">N.A</text>
<text x="194" y="141.6">YES</text>
<text x="234" y="141.6">YES</text>
<text x="253" y="141.6">YES</text>
<text x="391.9" y="141.6">2.16</text>
<text x="28.7" y="147.4">87833-2021</text>
<text x="72.1" y="147.4">N.A</text>
<text x="109.1" y="147.4">N.A</text>
<text x="146.1" y="147.4">N.A</text>
<text x="12" y="150.2">20</text>
<text x="28.7" y="153.1">87833-6520</text>
<text x="72.1" y="153.1">N.A</text>
<text x="109.1" y="153.1">N.A</text>
<text x="146.1" y="153.1">N.A</text>
<text x="270.8" y="150.2">22.65</text>
<text x="290.8" y="150.2">18.00</text>
<text x="310.8" y="150.2">21.00</text>
<text x="330.8" y="150.2">20.85</text>
<text x="350.8" y="150.2">14.00</text>
<text x="372.6" y="150.2">N.A</text>
<text x="391.9" y="156">3.18</text>
<text x="28.7" y="158.9">87833-6521</text>
<text x="72.1" y="158.9">N.A</text>
<text x="109.1" y="158.9">N.A</text>
<text x="138.8" y="158.9">87833-2037</text>
<text x="194" y="156">YES</text>
<text x="234" y="156">YES</text>
<text x="253" y="156">YES</text>
<text x="28.7" y="164.6">87833-2036</text>
<text x="72.1" y="164.6">N.A</text>
<text x="109.1" y="164.6">N.A</text>
<text x="146.1" y="164.6">N.A</text>
<text x="194" y="164.6">YES</text>
<text x="234" y="164.6">YES</text>
<text x="253" y="164.6">YES</text>
<text x="391.9" y="164.6">3.50</text>
<text x="28.7" y="172.4">87833-2219</text>
<text x="72.1" y="172.4">N.A</text>
<text x="109.1" y="172.4">N.A</text>
<text x="146.1" y="172.4">N.A</text>
<text x="12" y="178.1">22</text>
<text x="28.7" y="178.1">87833-2220</text>
<text x="72.1" y="178.1">N.A</text>
<text x="109.1" y="178.1">N.A</text>
<text x="146.1" y="178.1">N.A</text>
<text x="194" y="178.1">YES</text>
<text x="234" y="178.1">YES</text>
<text x="253" y="178.1">YES</text>
<text x="270.8" y="178.1">24.65</text>
<text x="290.8" y="178.1">20.00</text>
<text x="310.8" y="178.1">23.00</text>
<text x="330.8" y="178.1">22.85</text>
<text x="350.8" y="178.1">16.00</text>
<text x="372.6" y="178.1">N.A</text>
<text x="391.9" y="178.1">2.16</text>
<text x="28.7" y="183.9">87833-2221</text>
<text x="72.1" y="183.9">N.A</text>
<text x="109.1" y="183.9">N.A</text>
<text x="146.1" y="183.9">N.A</text>
<text x="28.7" y="191.6">87833-2419</text>
<text x="72.1" y="191.6">N.A</text>
<text x="109.1" y="191.6">N.A</text>
<text x="28.7" y="197.4">87833-2420</text>
<text x="72.1" y="197.4">N.A</text>
<text x="101.8" y="197.4">87833-7020</text>
<text x="146.1" y="197.4">N.A</text>
<text x="194" y="197.4">YES</text>
<text x="234" y="197.4">YES</text>
<text x="253" y="197.4">YES</text>
<text x="391.9" y="197.4">2.16</text>
<text x="28.7" y="203.1">87833-2421</text>
<text x="72.1" y="203.1">N.A</text>
<text x="109.1" y="203.1">N.A</text>
<text x="146.1" y="203.1">N.A</text>
<text x="12" y="206">24</text>
<text x="28.7" y="208.9">87833-7320</text>
<text x="72.1" y="208.9">N.A</text>
<text x="109.1" y="208.9">N.A</text>
<text x="146.1" y="208.9">N.A</text>
<text x="194" y="208.9">YES</text>
<text x="234" y="208.9">YES</text>
<text x="253" y="208.9">YES</text>
<text x="270.8" y="206">26.65</text>
<text x="290.8" y="206">22.00</text>
<text x="310.8" y="206">25.00</text>
<text x="330.8" y="206">24.85</text>
<text x="350.8" y="206">18.00</text>
<text x="372.6" y="206">N.A</text>
<text x="391.9" y="208.9">2.00</text>
<text x="28.7" y="214.6">87833-2436</text>
<text x="72.1" y="214.6">N.A</text>
<text x="109.1" y="214.6">N.A</text>
<text x="146.1" y="214.6">N.A</text>
<text x="194" y="214.6">YES</text>
<text x="234" y="214.6">YES</text>
<text x="253" y="214.6">YES</text>
<text x="391.9" y="214.6">3.50</text>
<text x="28.7" y="220.4">87833-6920</text>
<text x="72.1" y="220.4">N.A</text>
<text x="109.1" y="220.4">N.A</text>
<text x="146.1" y="220.4">N.A</text>
<text x="194" y="220.4">YES</text>
<text x="234" y="220.4">YES</text>
<text x="253" y="220.4">YES</text>
<text x="391.9" y="220.4">3.27</text>
</g>
<g font-size="3.5">
<text x="30.2" y="23.8">ASSY. P/N</text>
<text x="66.3" y="23.8">ASSY. P/N</text>
<text x="103.3" y="23.8">ASSY. P/N</text>
<text x="140.3" y="23.8">ASSY. P/N</text>
<text x="10.7" y="26">CKT</text>
<text x="23" y="28.3">WITHOUT KAPTON</text>
<text x="63.2" y="28.3">WITH KAPTON</text>
<text x="100.2" y="28.3">WITH KAPTON</text>
<text x="133.5" y="28.3">WITHOUT KAPTON</text>
<text x="394.4" y="28.8">G</text>
<text x="10.3" y="30.5">SIZE</text>
<text x="32.4" y="32.7">IN TUBE</text>
<text x="68.5" y="32.7">IN TUBE</text>
<text x="106.6" y="32.7">IN T&amp;R</text>
<text x="143.6" y="32.7">IN T&amp;R</text>
<text x="274.6" y="33.2">A</text>
<text x="294.6" y="33.2">B</text>
<text x="314.5" y="33.3">C</text>
<text x="334.5" y="33.2">D</text>
<text x="354.6" y="33.2">E</text>
<text x="374.7" y="33.2">F</text>
<text x="72.4" y="43.6">N.A</text>
<text x="109.4" y="43.6">N.A</text>
<text x="146.4" y="43.6">N.A</text>
<text x="176.8" y="43.6">1</text>
<text x="176.8" y="49.4">2</text>
<text x="214.9" y="49.4">N.A</text>
<text x="176.8" y="55.1">3</text>
<text x="12.2" y="60.9">14</text>
<text x="176.8" y="60.9">2</text>
<text x="214.9" y="63.7">N.A</text>
<text x="176.8" y="66.6">3</text>
<text x="176.8" y="72.4">3</text>
<text x="214.9" y="72.4">N.A</text>
<text x="176.8" y="78.1">2</text>
<text x="214.9" y="78.1">N.A</text>
<text x="146.4" y="85.9">N.A</text>
<text x="176.8" y="85.9">1</text>
<text x="176.8" y="91.6">2</text>
<text x="214.9" y="91.6">N.A</text>
<text x="176.8" y="97.4">3</text>
<text x="176.8" y="103.1">2</text>
<text x="214.9" y="103.1">N.A</text>
<text x="176.8" y="110.9">1</text>
<text x="176.8" y="116.6">2</text>
<text x="214.9" y="116.6">N.A</text>
<text x="176.8" y="122.4">3</text>
<text x="176.8" y="128.1">2</text>
<text x="214.9" y="128.1">N.A</text>
<text x="176.8" y="135.9">1</text>
<text x="176.8" y="141.6">2</text>
<text x="214.9" y="141.6">N.A</text>
<text x="176.8" y="147.4">3</text>
<text x="176.8" y="153.1">2</text>
<text x="214.9" y="156">N.A</text>
<text x="176.8" y="158.9">3</text>
<text x="176.8" y="164.6">3</text>
<text x="214.9" y="164.6">N.A</text>
<text x="176.8" y="172.4">1</text>
<text x="176.8" y="178.1">2</text>
<text x="214.9" y="178.1">N.A</text>
<text x="176.8" y="183.9">3</text>
<text x="146.4" y="191.6">N.A</text>
<text x="176.8" y="191.6">1</text>
<text x="176.8" y="197.4">2</text>
<text x="214.9" y="197.4">N.A</text>
<text x="176.8" y="203.1">3</text>
<text x="176.8" y="208.9">2</text>
<text x="214.9" y="208.9">N.A</text>
<text x="176.8" y="214.6">3</text>
<text x="214.9" y="214.6">N.A</text>
<text x="176.8" y="220.4">2</text>
<text x="214.9" y="220.4">N.A</text>
<text x="11" y="237">PLATING OPTIONS:</text>
<text x="11" y="241.5">1 - 0.05-0.13µm/2-5µin GOLD IN CONTACT AREA AND</text>
<text x="16.8" y="245.9">1.88µm/75µin MIN. MATTE TIN IN SOLDER TAIL AREA OVER</text>
<text x="16.8" y="250.3">1.27µm/50µin MIN. NICKEL OVERALL.</text>
<text x="11" y="254.8">2 - 0.38µm/15µin MIN. GOLD IN CONTACT AREA AND</text>
<text x="16.8" y="259.2">1.88µm/75µin MIN. MATTE TIN IN SOLDER TAIL AREA OVER</text>
<text x="16.8" y="263.7">1.27µm/50µin MIN. NICKEL OVERALL.</text>
<text x="11" y="268.1">3 - 0.76µm/30µin MIN. GOLD IN CONTACT AREA AND</text>
<text x="16.8" y="272.5">1.88µm/75µin MIN. MATTE TIN IN SOLDER TAIL AREA OVER</text>
<text x="16.8" y="277">1.27µm/50µin MIN. NICKEL OVERALL.</text>
</g>
<g font-size="3.4">
<text x="334.9" y="257.3">SHROUDED HEADER R/A, THROUGH HOLE</text>
<text x="351" y="252.9">MILLIGRID, 2MM PITCH</text>
<text x="343.4" y="269.2">PRODUCT CUSTOMER DRAWING</text>
</g>
<g font-size="3.3">
<text x="287.1" y="239.5">MM</text>
<text x="310.1" y="239.5">NTS</text>
<text x="279.6" y="250.8">GMENARLY</text>
<text x="308.1" y="250.8">2015/09/29</text>
<text x="279.6" y="262.1">CGOH</text>
<text x="308.1" y="262.1">2015/10/30</text>
<text x="279.6" y="273.4">KHLIM</text>
<text x="308.1" y="273.4">2015/11/03</text>
<text x="328.4" y="280.9">87833</text>
<text x="351.5" y="281">SEE TABLE</text>
<text x="335.7" y="290.8">SD-87833-0001</text>
<text x="371.2" y="290.8">PSD</text>
<text x="383.2" y="290.8">001</text>
</g>
<g font-size="2.8">
<text x="132.3" y="158.5">A14</text>
<text x="7.8" y="291">RELEASE STATUS</text>
<text x="37.4" y="291">P1</text>
<text x="45" y="291">RELEASE DATE</text>
<text x="70.1" y="291">2022/11/07</text>
<text x="88.7" y="291">17:03:16</text>
</g>
<g font-size="2.6">
<text x="225.5" y="229.8">THIS DRAWING CONTAINS INFORMATION THAT IS PROPRIETARY TO MOLEX ELECTRONIC TECHNOLOGIES, LLC AND SHOULD NOT BE USED WITHOUT WRITTEN PERMISSION</text>
<text x="236" y="244.6" transform="rotate(-90 236 244.6)">2022/11/07</text>
<text x="239.8" y="244.6" transform="rotate(-90 239.8 244.6)">2022/11/07</text>
<text x="243.6" y="244.6" transform="rotate(-90 243.6 244.6)">2022/11/07</text>
<text x="243.6" y="274.1" transform="rotate(-90 243.6 274.1)">MRAMAKRISHNA</text>
<text x="385.5" y="280.7">GENERAL MARKET</text>
<text x="232.3" y="284.6" transform="rotate(-90 232.3 284.6)">EC NO: 727481</text>
<text x="236" y="284.6" transform="rotate(-90 236 284.6)">DRWN: DANUSA</text>
<text x="239.8" y="284.4" transform="rotate(-90 239.8 284.4)">CHK'D: DANUSA</text>
<text x="243.5" y="284.1" transform="rotate(-90 243.5 284.1)">APPR:</text>
</g>
<g font-size="2.1">
<text x="261.2" y="245.4">MM</text>
<text x="270.6" y="245.4">INCH</text>
<text x="245.2" y="250.6">4 PLACES</text>
<text x="245.2" y="255.7">3 PLACES</text>
<text x="245.2" y="260.9">2 PLACES</text>
<text x="261.2" y="260.9">0.2</text>
<text x="245.2" y="266.1">1 PLACES</text>
<text x="245.2" y="271.3">0 PLACES</text>
<text x="250.2" y="277.2">ANGULAR TOL</text>
<text x="268.7" y="277.2">3.0</text>
</g>
<g font-size="2">
<text x="279.1" y="232.9">DIMENSION UNITS</text>
<text x="301.7" y="232.9">SCALE</text>
<text x="249.8" y="235.9">GENERAL TOLERANCES</text>
<text x="251.4" y="238.4">(UNLESS SPECIFIED)</text>
<text x="279.1" y="244.2">DRWN BY</text>
<text x="301.7" y="244.2">DATE</text>
<text x="258.4" y="250.6">±</text>
<text x="268.7" y="250.6">±</text>
<text x="258.4" y="255.7">±</text>
<text x="268.7" y="255.7">±</text>
<text x="279.1" y="256">CHK'D BY</text>
<text x="301.7" y="256">DATE</text>
<text x="258.4" y="260.9">±</text>
<text x="268.7" y="260.9">±</text>
<text x="258.4" y="266.1">±</text>
<text x="268.7" y="266.1">±</text>
<text x="279.1" y="266.8">APPR BY</text>
<text x="301.7" y="266.8">DATE</text>
<text x="258.4" y="271.3">±</text>
<text x="268.7" y="271.3">±</text>
<text x="326.2" y="273.9">SERIES</text>
<text x="340.3" y="273.9">MATERIAL NUMBER</text>
<text x="380.8" y="273.9">CUSTOMER</text>
<text x="279.1" y="278.1">DRAWING SIZE</text>
<text x="296.3" y="278.6">THIRD ANGLE PROJECTION</text>
<text x="248" y="284.1">DRAFT WHERE APPLICABLE</text>
<text x="254.6" y="286.6">MUST REMAIN</text>
<text x="326.2" y="286.6">DOCUMENT NUMBER</text>
<text x="369.5" y="286.6">DOC TYPE</text>
<text x="380.8" y="286.6">DOC PART</text>
<text x="392.2" y="286.6">SHEET NUMBER</text>
<text x="243.3" y="290.7" transform="rotate(-90 243.3 290.7)">REV</text>
<text x="251.5" y="289.1">WITHIN DIMENSIONS</text>
</g>
<text font-size="1.8" x="266.4" y="277.2">±</text>
<g font-size="1.1">
<text x="5" y="293.6">FORMAT: Met-lega-master-tb-prod-A3</text>
<text x="5" y="295">REVISION: C</text>
<text x="5" y="296.4">DATE: 2017/02/06</text>
</g>
</svg>
